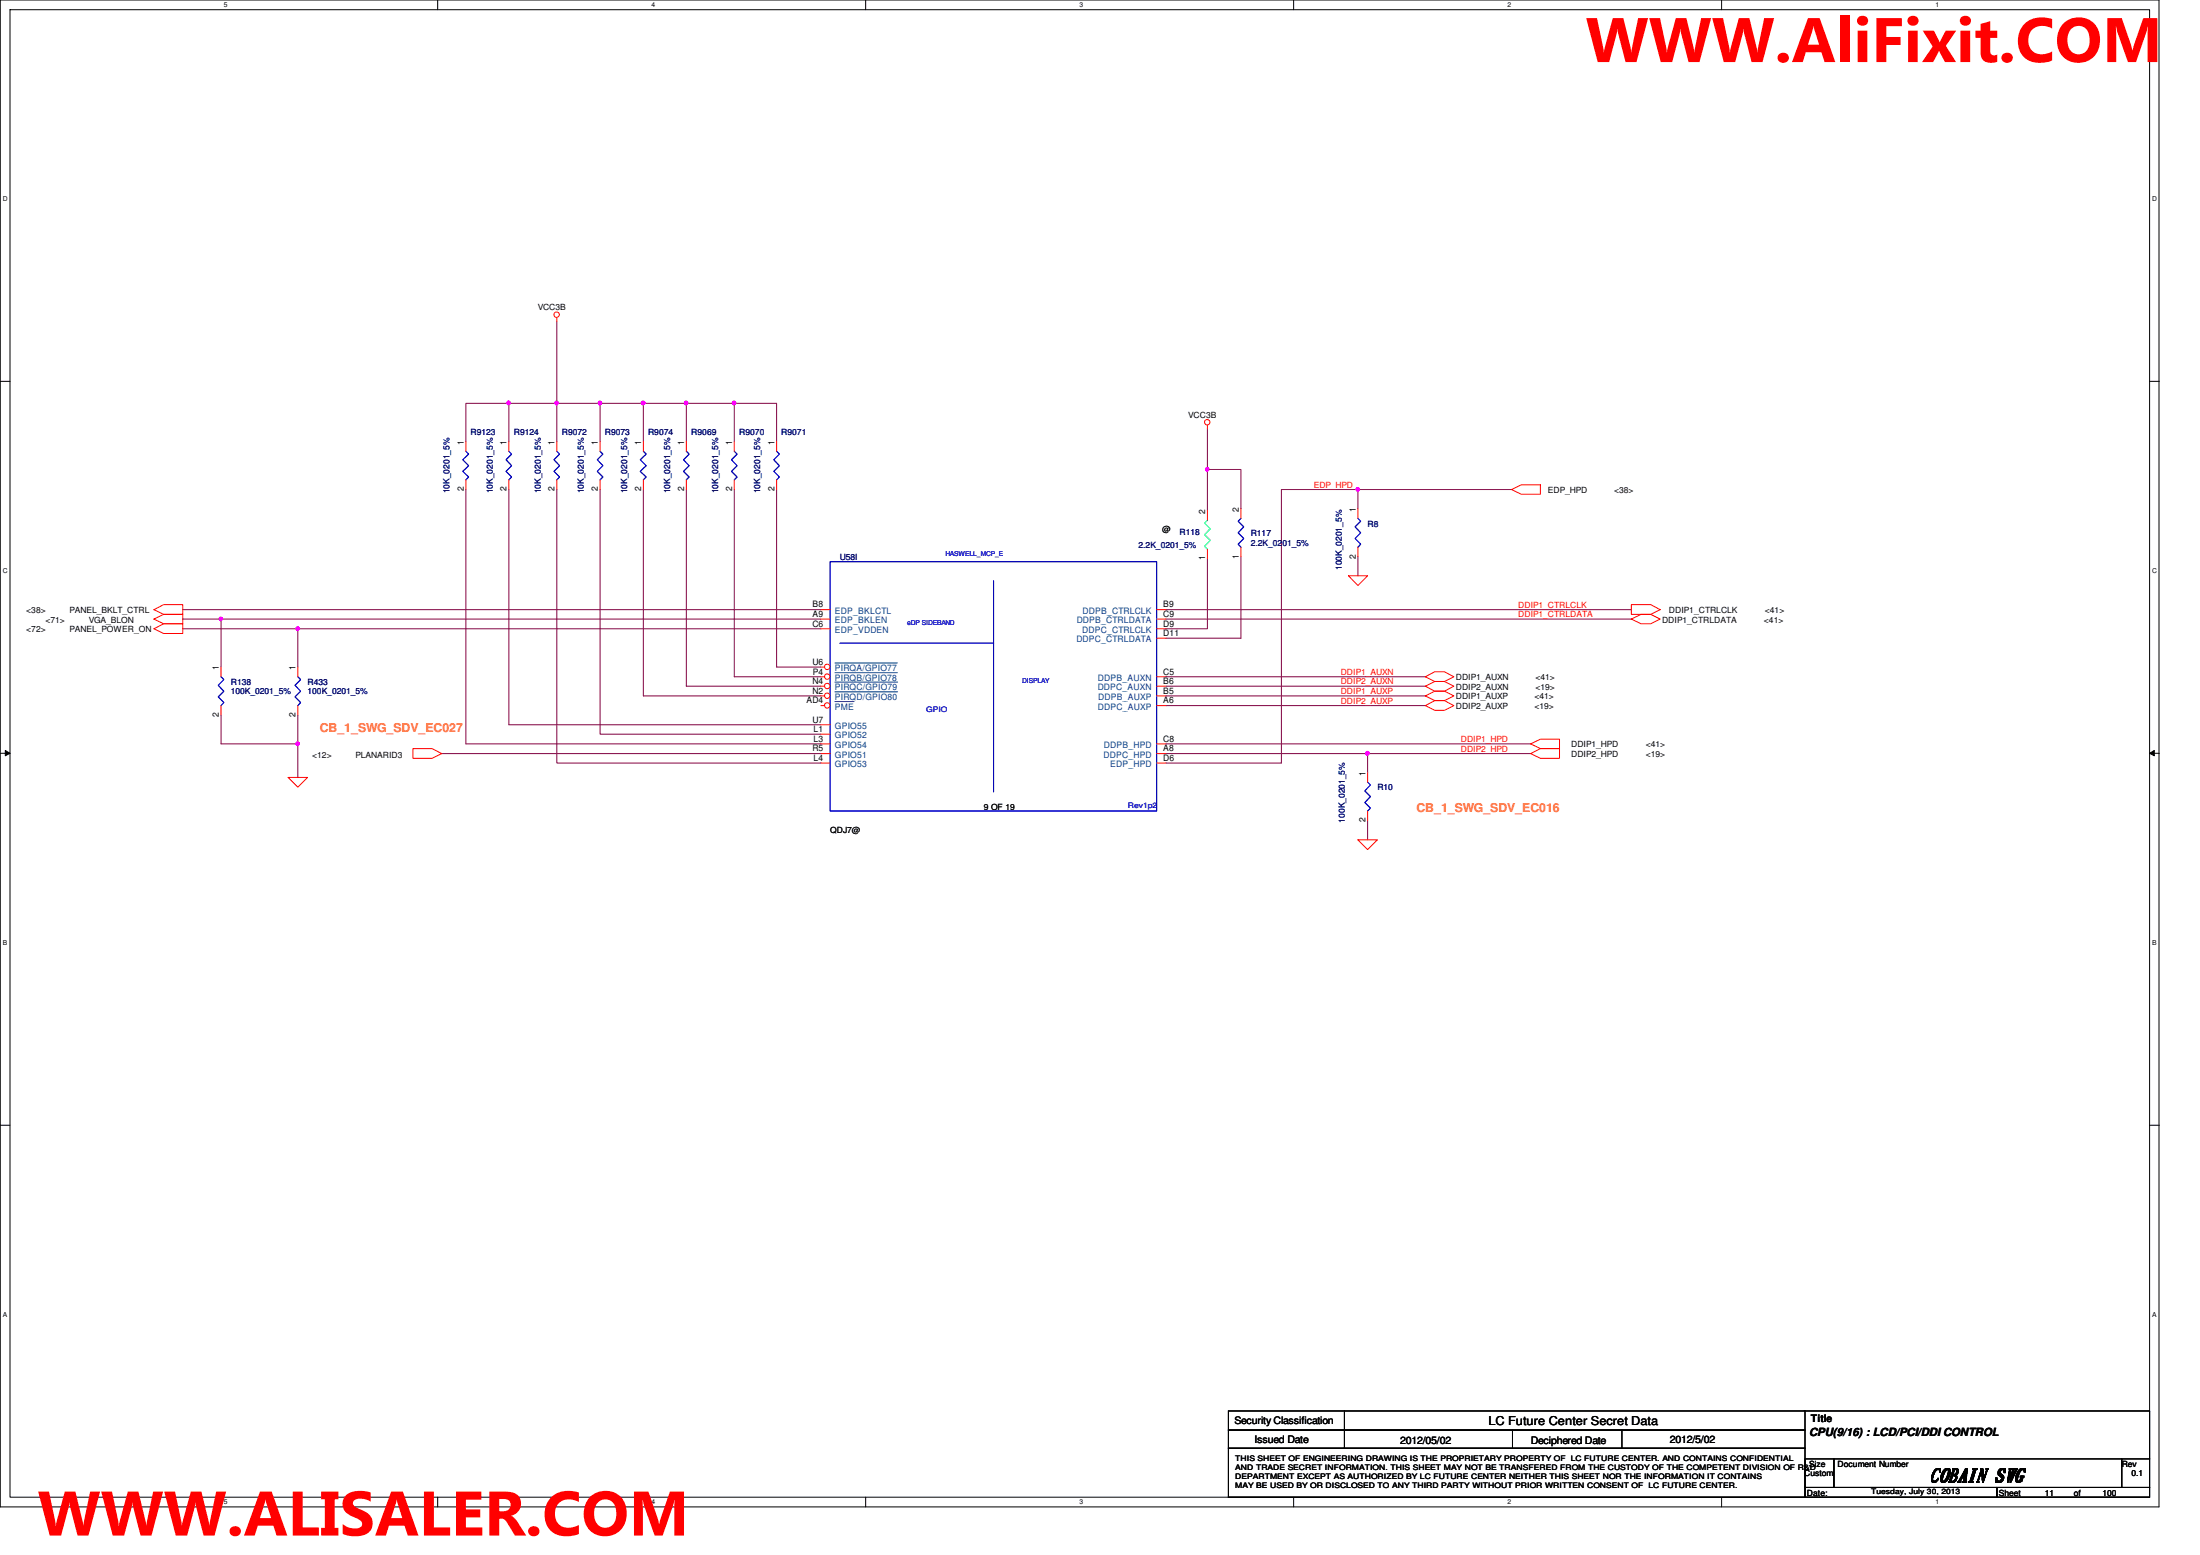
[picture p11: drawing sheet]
<svg xmlns="http://www.w3.org/2000/svg" width="297mm" height="210mm" viewBox="0 0 297 210" stroke-linecap="round" stroke-linejoin="round" font-family="sans-serif">
<path d="M0 0h291.5v203.4h-291.5zM1.4 1.3h288.8v200.8h-288.8z" fill="none" stroke="#000" stroke-width=".14"/>
<g fill="#fff">
<path d="M30.2 .2h.5v1h-.5z"/>
<path d="M30.2 202.3h.5v1h-.5z"/>
</g>
<path d="M59.1 0v1.3M59.1 202.1v1.3" fill="none" stroke="#000" stroke-width=".14"/>
<g fill="#fff">
<path d="M88 .2h.5v1h-.5z"/>
<path d="M88 202.3h.5v1h-.5z"/>
</g>
<path d="M116.9 0v1.3M116.9 202.1v1.3" fill="none" stroke="#000" stroke-width=".14"/>
<g fill="#fff">
<path d="M145.7 .2h.6v1h-.6z"/>
<path d="M145.7 202.3h.6v1h-.6z"/>
</g>
<path d="M174.7 0v1.3M174.7 202.1v1.3" fill="none" stroke="#000" stroke-width=".14"/>
<g fill="#fff">
<path d="M203.5 .2h.5v1h-.5z"/>
<path d="M203.5 202.3h.5v1h-.5z"/>
</g>
<path d="M232.4 0v1.3M232.4 202.1v1.3" fill="none" stroke="#000" stroke-width=".14"/>
<g fill="#fff">
<path d="M261.3 .2h.5v1h-.5z"/>
<path d="M261.3 202.3h.5v1h-.5z"/>
<path d="M.4 26.4h.6v1h-.6z"/>
<path d="M290.6 26.4h.6v1h-.6z"/>
<path d="M.4 76.5h.6v1.1h-.6z"/>
<path d="M290.6 76.5h.6v1.1h-.6z"/>
</g>
<path d="M0 51.5h1.4M290.2 51.5h1.3" fill="none" stroke="#000" stroke-width=".14"/>
<g fill="#fff">
<path d="M.4 126.7h.6v1.1h-.6z"/>
<path d="M290.6 126.7h.6v1.1h-.6z"/>
</g>
<path d="M0 101.7h1.4M.7 101.3l.7 .4-.7 .3zM290.2 101.7h1.3M290.2 101.7l.7-.4v.7z" fill="none" stroke="#000" stroke-width=".14"/>
<path d="M.7 101.3l.7 .4-.7 .3zM290.2 101.7l.7-.4v.7z" fill="#000"/>
<g fill="#fff">
<path d="M.4 177h.5v1h-.5z"/>
<path d="M290.6 177h.5v1h-.5z"/>
</g>
<path d="M0 151.9h1.4M290.2 151.9h1.3" fill="none" stroke="#000" stroke-width=".14"/>
<path d="M29.8 96.5v3.9h10.4" fill="none" stroke="#800040" stroke-width=".14"/>
<path d="M40 100.2h.3l.1 .2-.1 .1-.1 .1-.2-.1z" fill-rule="evenodd" fill="#f0f"/>
<path d="M40 100.2h.3l.1 .2-.1 .1-.1 .1-.2-.1z" fill="none" stroke="#f0f" stroke-width=".14"/>
<path d="M29.8 83.6h81M40.2 96.5v8.4" fill="none" stroke="#800040" stroke-width=".14"/>
<path d="M29.6 83.4h.4l.1 .1-.1 .2-.2 .1-.2-.1z" fill-rule="evenodd" fill="#f0f"/>
<path d="M29.6 83.4h.4l.1 .1-.1 .2-.2 .1-.2-.1z" fill="none" stroke="#f0f" stroke-width=".14"/>
<path d="M24.7 84.9h15.5v5.1M24.7 83.6h5.1v6.4M24.7 82.3h86.1M40.2 84.9h70.6" fill="none" stroke="#800040" stroke-width=".14"/>
<path d="M40 84.7h.3l.1 .1-.1 .2-.1 .1-.2-.1z" fill-rule="evenodd" fill="#f0f"/>
<path d="M40 84.7h.3l.1 .1-.1 .2-.1 .1-.2-.1z" fill="none" stroke="#f0f" stroke-width=".14"/>
<path d="M75.2 54.4v5.2M173 66.1v36.9h-15.6M157.4 92.6h35M157.4 95.2h35" fill="none" stroke="#800040" stroke-width=".14"/>
<path d="M75 54.2l.1-.1 .3 .2-.1 .3-.2 .1-.1-.1z" fill-rule="evenodd" fill="#f0f"/>
<path d="M75 54.2l.1-.1 .3 .2-.1 .3-.2 .1-.1-.1z" fill="none" stroke="#f0f" stroke-width=".14"/>
<path d="M75.2 54.4h5.8v5.2" fill="none" stroke="#800040" stroke-width=".14"/>
<path d="M80.8 54.2l.2-.1 .2 .2v.3l-.2 .1-.2-.1z" fill-rule="evenodd" fill="#f0f"/>
<path d="M80.8 54.2l.2-.1 .2 .2v.3l-.2 .1-.2-.1z" fill="none" stroke="#f0f" stroke-width=".14"/>
<path d="M75.2 43.4v11M99.1 54.4h5.8v5.2" fill="none" stroke="#800040" stroke-width=".14"/>
<path d="M98.9 54.2l.2-.1 .2 .2v.3l-.2 .1-.2-.1z" fill-rule="evenodd" fill="#f0f"/>
<path d="M98.9 54.2l.2-.1 .2 .2v.3l-.2 .1-.2-.1z" fill="none" stroke="#f0f" stroke-width=".14"/>
<path d="M81 54.4h5.9v5.2M86.9 54.4h5.8v5.2" fill="none" stroke="#800040" stroke-width=".14"/>
<circle cx="86.8" cy="54.4" r=".26" fill="#f0f"/>
<circle cx="86.8" cy="54.4" r=".26" fill="none" stroke="#f0f" stroke-width=".14"/>
<path d="M92.7 54.4h6.4v5.2" fill="none" stroke="#800040" stroke-width=".14"/>
<path d="M92.5 54.2l.1-.1 .2 .2v.3l-.2 .1-.1-.1z" fill-rule="evenodd" fill="#f0f"/>
<path d="M92.5 54.2l.1-.1 .2 .2v.3l-.2 .1-.1-.1z" fill="none" stroke="#f0f" stroke-width=".14"/>
<g fill="none" stroke="#800040" stroke-width=".14">
<path d="M75.2 66.1v36.9h35.6M81 66.1v33h29.8M86.9 66.1v27.8h23.9M92.7 66.1v26.5h18.1M99.1 66.1v25.3h11.7M104.9 66.1v23.9h5.9M157.4 93.9h35M157.4 91.4h35M157.4 82.3h62.9M157.4 83.6h62.9M59.6 101.7h51.2M157.4 100.4h49.3"/>
<path d="M184.7 101.7h22"/>
</g>
<path d="M184.5 101.5l.1-.1 .2 .1v.4h-.2h-.1z" fill-rule="evenodd" fill="#f0f"/>
<path d="M184.5 101.5l.1-.1 .2 .1v.4h-.2h-.1z" fill="none" stroke="#f0f" stroke-width=".14"/>
<path d="M173 66.1h10.3M183.3 66.1h20.8M183.3 66.1v2.6M183.3 75.1v2.6" fill="none" stroke="#800040" stroke-width=".14"/>
<path d="M183.1 65.9h.4l.1 .1-.1 .2-.2 .1-.2-.1z" fill-rule="evenodd" fill="#f0f"/>
<path d="M183.1 65.9h.4l.1 .1-.1 .2-.2 .1-.2-.1z" fill="none" stroke="#f0f" stroke-width=".14"/>
<path d="M163 63.4v5.5M163 75.4v9.5h-5.6M167.6 75.1v11h-10.2M157.4 101.7h27.3v2.6M184.7 110.8v2.6" fill="none" stroke="#800040" stroke-width=".14"/>
<path d="M162.8 63.2h.4v.1v.2l-.2 .1-.2-.1z" fill-rule="evenodd" fill="#f0f"/>
<path d="M162.8 63.2h.4v.1v.2l-.2 .1-.2-.1z" fill="none" stroke="#f0f" stroke-width=".14"/>
<path d="M68.7 54.4h-5.8v5.2M163 57.9v5.5h4.6v5.3M62.9 66.1v34.3h47.9M68.7 66.1v31.7h42.1" fill="none" stroke="#800040" stroke-width=".14"/>
<path d="M68.5 54.2l.2-.1 .2 .2-.1 .3-.1 .1-.2-.1z" fill-rule="evenodd" fill="#f0f"/>
<path d="M68.5 54.2l.2-.1 .2 .2-.1 .3-.1 .1-.2-.1z" fill="none" stroke="#f0f" stroke-width=".14"/>
<path d="M75.2 54.4h-6.5v5.2" fill="none" stroke="#800040" stroke-width=".14"/>
<g fill="none" stroke="#f00" stroke-width=".14">
<path d="M62.9 59.6v1.3M68.7 59.6v1.3M75.2 42.9v.5M75.2 59.6v1.3M86.9 59.6v1.3M104.9 59.6v1.3M163 57.4v.5M62.9 64.8v1.3M68.7 64.8v1.3M75.2 64.8v1.3M86.9 64.8v1.3M104.9 64.8v1.3"/>
<path d="M163 74.1v1.3M163 68.9v1.3M167.6 73.9v1.2M167.6 68.7v1.3M182.1 77.7h2.6l-1.4 1.3zM183.3 68.7v1.3M183.3 73.9v1.2M204.1 66.1l1.3-.7h2.6v1.3h-2.6zM20.8 83.6l1.3-.7h2.6v1.3h-2.6zM20.8 84.9l1.3-.7h2.6v1.3h-2.6zM20.8 82.3l1.3-.7h2.6v1.3h-2.6zM29.8 90v1.4"/>
<path d="M29.8 95.2v1.3M40.2 90v1.4M40.2 95.2v1.3M110.8 82.3h1.3M156.2 91.4h1.2M156.2 86.1h1.2M156.2 84.9h1.2M156.2 83.6h1.2M156.2 82.3h1.2M192.4 92.6l1.3-.6h1.3l1.3 .6-1.3 .7h-1.3zM192.4 95.2l1.3-.6h1.3l1.3 .6-1.3 .7h-1.3zM192.4 93.9l1.3-.6h1.3l1.3 .6-1.3 .7h-1.3z"/>
<path d="M192.4 91.4l1.3-.7h1.3l1.3 .7-1.3 .6h-1.3zM220.3 81.6h2.6l1.3 .7-1.3 .6h-2.6zM220.3 83.6l1.3-.7h1.3l1.3 .7-1.3 .6h-1.3zM38.9 104.9h2.6l-1.3 1.4zM55.7 101h2.6l1.3 .7-1.3 .7h-2.6zM156.2 101.7h1.2M156.2 103h1.2M156.2 100.4h1.2M183.3 113.4h2.7l-1.3 1.3zM184.7 104.3v1.3M184.7 109.5v1.3M206.7 100.4l1.3-.6h2.6v1.2h-2.6z"/>
<path d="M206.7 101.7l1.3-.7h2.6v1.4h-2.6z"/>
<circle cx="75.2" cy="42.5" r=".37"/>
<circle cx="163" cy="57" r=".37"/>
</g>
<path d="M165.9 190.5h77.8v2.5h-77.8zM165.9 193h77.8v2.5h-77.8zM165.9 195.5h77.8v6.6h-77.8zM181.5 190.5v5M204.2 193v2.5M219 193v2.5M243.6 190.5h46.6v6.4M243.7 196.9h3.9v3.9h-3.9zM247.6 196.9h38.9v3.9h-38.9zM286.5 196.9h3.7v3.9h-3.7zM243.7 200.8h25.9v1.3h-25.9zM269.6 200.8h20.6v1.3h-20.6z" fill="none" stroke="#000" stroke-width=".14"/>
<g fill="none" stroke="#00f" stroke-width=".14">
<path d="M62.9 60.9l.4 .4-.8 .8 .8 .8-.8 .7 .8 .8-.4 .4M68.7 60.9l.4 .4-.8 .8 .8 .8-.8 .7 .8 .8-.4 .4M75.2 60.9l.4 .4-.8 .8 .8 .8-.8 .7 .8 .8-.4 .4M86.9 60.9l.3 .4-.8 .8 .8 .8-.8 .7 .8 .8-.3 .4M104.9 60.9l.3 .4-.7 .8 .7 .8-.7 .7 .7 .8-.3 .4M112.1 75.8h44.1v33.7h-44.1zM134.2 78.4v28.5M167.6 70l-.4 .4 .7 .7-.7 .8 .7 .8-.7 .7 .4 .5M183.3 70l.4 .4-.7 .7 .7 .8-.7 .8 .7 .7-.4 .5M29.8 91.4l.4 .3-.7 .8 .7 .8-.7 .8 .7 .7-.4 .4M40.2 91.4l.4 .3-.8 .8 .8 .8-.8 .8 .8 .7-.4 .4M113.4 86.8h20.8"/>
<path d="M184.7 105.6l.3 .4-.7 .8 .7 .7-.7 .8 .7 .8-.3 .4"/>
</g>
<path d="M163 70.2l-.4 .4 .8 .8-.8 .8 .8 .7-.8 .8 .4 .4" fill="none" stroke="#00ff80" stroke-width=".14"/>
<circle cx="111.7" cy="90" r=".37" fill="#fff"/>
<g fill="none" stroke="#f00" stroke-width=".14">
<path d="M110.8 90h.5"/>
<circle cx="111.7" cy="90" r=".37"/>
</g>
<path d="M112.7 89.5h8.5" fill="none" stroke="#004080" stroke-width=".14"/>
<circle cx="111.7" cy="91.3" r=".37" fill="#fff"/>
<g fill="none" stroke="#f00" stroke-width=".14">
<path d="M110.8 91.4h.5"/>
<circle cx="111.7" cy="91.3" r=".37"/>
</g>
<path d="M112.7 90.8h8.5" fill="none" stroke="#004080" stroke-width=".14"/>
<circle cx="111.7" cy="92.6" r=".37" fill="#fff"/>
<g fill="none" stroke="#f00" stroke-width=".14">
<path d="M110.8 92.6h.5"/>
<circle cx="111.7" cy="92.6" r=".37"/>
</g>
<path d="M112.7 92.1h8.5" fill="none" stroke="#004080" stroke-width=".14"/>
<circle cx="111.7" cy="93.9" r=".37" fill="#fff"/>
<g fill="none" stroke="#f00" stroke-width=".14">
<path d="M110.8 93.9h.5"/>
<circle cx="111.7" cy="93.9" r=".37"/>
</g>
<path d="M112.7 93.4h8.5" fill="none" stroke="#004080" stroke-width=".14"/>
<circle cx="111.7" cy="95.2" r=".37" fill="#fff"/>
<g fill="none" stroke="#f00" stroke-width=".14">
<path d="M81 59.6v1.3M92.7 59.6v1.3M99.1 59.6v1.3M81 64.8v1.3M92.7 64.8v1.3M99.1 64.8v1.3M110.8 97.8h1.3M110.8 99.1h1.3M110.8 83.6h1.3M110.8 84.9h1.3M110.8 95.2h.5M156.2 93.9h1.2"/>
<path d="M156.2 95.2h1.2M156.2 92.6h1.2M110.8 100.4h1.3M110.8 101.7h1.3M110.8 103h1.3"/>
<circle cx="111.7" cy="95.2" r=".37"/>
</g>
<path d="M112.7 94.7h2.6" fill="none" stroke="#004080" stroke-width=".14"/>
<path d="M81 60.9l.4 .4-.8 .8 .8 .8-.8 .7 .8 .8-.4 .4M92.7 60.9l.3 .4-.7 .8 .7 .8-.7 .7 .7 .8-.3 .4M99.1 60.9l.4 .4-.7 .8 .7 .8-.7 .7 .7 .8-.4 .4" fill="none" stroke="#00f" stroke-width=".14"/>
<path d="M40 100.2h.3l.1 .2-.1 .1-.1 .1-.2-.1z" fill-rule="evenodd" fill="#f0f"/>
<path d="M40 100.2h.3l.1 .2-.1 .1-.1 .1-.2-.1z" fill="none" stroke="#f0f" stroke-width=".14"/>
<path d="M29.6 83.4h.4l.1 .1-.1 .2-.2 .1-.2-.1z" fill-rule="evenodd" fill="#f0f"/>
<path d="M29.6 83.4h.4l.1 .1-.1 .2-.2 .1-.2-.1z" fill="none" stroke="#f0f" stroke-width=".14"/>
<path d="M40 84.7h.3l.1 .1-.1 .2-.1 .1-.2-.1z" fill-rule="evenodd" fill="#f0f"/>
<path d="M40 84.7h.3l.1 .1-.1 .2-.1 .1-.2-.1z" fill="none" stroke="#f0f" stroke-width=".14"/>
<path d="M75 54.2l.1-.1 .3 .2-.1 .3-.2 .1-.1-.1z" fill-rule="evenodd" fill="#f0f"/>
<path d="M75 54.2l.1-.1 .3 .2-.1 .3-.2 .1-.1-.1z" fill="none" stroke="#f0f" stroke-width=".14"/>
<path d="M80.8 54.2l.2-.1 .2 .2v.3l-.2 .1-.2-.1z" fill-rule="evenodd" fill="#f0f"/>
<path d="M80.8 54.2l.2-.1 .2 .2v.3l-.2 .1-.2-.1z" fill="none" stroke="#f0f" stroke-width=".14"/>
<path d="M98.9 54.2l.2-.1 .2 .2v.3l-.2 .1-.2-.1z" fill-rule="evenodd" fill="#f0f"/>
<path d="M98.9 54.2l.2-.1 .2 .2v.3l-.2 .1-.2-.1z" fill="none" stroke="#f0f" stroke-width=".14"/>
<circle cx="86.8" cy="54.4" r=".26" fill="#f0f"/>
<circle cx="86.8" cy="54.4" r=".26" fill="none" stroke="#f0f" stroke-width=".14"/>
<path d="M92.5 54.2l.1-.1 .2 .2v.3l-.2 .1-.1-.1z" fill-rule="evenodd" fill="#f0f"/>
<path d="M92.5 54.2l.1-.1 .2 .2v.3l-.2 .1-.1-.1z" fill="none" stroke="#f0f" stroke-width=".14"/>
<path d="M184.5 101.5l.1-.1 .2 .1v.4h-.2h-.1z" fill-rule="evenodd" fill="#f0f"/>
<path d="M184.5 101.5l.1-.1 .2 .1v.4h-.2h-.1z" fill="none" stroke="#f0f" stroke-width=".14"/>
<path d="M183.1 65.9h.4l.1 .1-.1 .2-.2 .1-.2-.1z" fill-rule="evenodd" fill="#f0f"/>
<path d="M183.1 65.9h.4l.1 .1-.1 .2-.2 .1-.2-.1z" fill="none" stroke="#f0f" stroke-width=".14"/>
<path d="M162.8 63.2h.4v.1v.2l-.2 .1-.2-.1z" fill-rule="evenodd" fill="#f0f"/>
<path d="M162.8 63.2h.4v.1v.2l-.2 .1-.2-.1z" fill="none" stroke="#f0f" stroke-width=".14"/>
<path d="M68.5 54.2l.2-.1 .2 .2-.1 .3-.1 .1-.2-.1z" fill-rule="evenodd" fill="#f0f"/>
<path d="M68.5 54.2l.2-.1 .2 .2-.1 .3-.1 .1-.2-.1z" fill="none" stroke="#f0f" stroke-width=".14"/>
<g font-size="8.5" fill="#f00">
<text x="214.1" y="8.4">WWW.AliFixit.COM</text>
<text x="5.1" y="207.3">WWW.ALISALER.COM</text>
</g>
<text font-size="2.4" x="260.5" y="199.9">COBAIN SWG</text>
<g font-size="1.7" fill="#ff8000">
<text x="43.2" y="98.8">CB_1_SWG_SDV_EC027</text>
<text x="191.3" y="109.6">CB_1_SWG_SDV_EC016</text>
</g>
<text font-size="1.7" x="201" y="192.3">LC Future Center Secret Data</text>
<text font-size="1.5" x="244.3" y="193.8">CPU(9/16) : LCD/PCI/DDI CONTROL</text>
<g font-size="1.4">
<text x="244.5" y="191.9">Title</text>
<text x="166.7" y="192.3">Security Classification</text>
<text x="169.4" y="194.7">Issued Date</text>
<text x="189.1" y="194.9">2012/05/02</text>
<text x="206.7" y="194.9">Deciphered Date</text>
<text x="225.5" y="194.7">2012/5/02</text>
</g>
<g font-size="1.2">
<text x="62.6" y="60" transform="rotate(-90 62.6 60)">1</text>
<text x="68.4" y="60" transform="rotate(-90 68.4 60)">1</text>
<text x="74.9" y="60" transform="rotate(-90 74.9 60)">1</text>
<text x="80.7" y="60" transform="rotate(-90 80.7 60)">1</text>
<text x="86.6" y="60" transform="rotate(-90 86.6 60)">1</text>
<text x="92.4" y="60" transform="rotate(-90 92.4 60)">1</text>
<text x="98.8" y="60" transform="rotate(-90 98.8 60)">1</text>
<text x="104.6" y="60" transform="rotate(-90 104.6 60)">1</text>
<text x="62.6" y="66.3" transform="rotate(-90 62.6 66.3)">2</text>
<text x="68.4" y="66.3" transform="rotate(-90 68.4 66.3)">2</text>
<text x="74.9" y="66.3" transform="rotate(-90 74.9 66.3)">2</text>
<text x="80.7" y="66.3" transform="rotate(-90 80.7 66.3)">2</text>
<text x="86.6" y="66.3" transform="rotate(-90 86.6 66.3)">2</text>
<text x="92.4" y="66.3" transform="rotate(-90 92.4 66.3)">2</text>
<text x="98.8" y="66.3" transform="rotate(-90 98.8 66.3)">2</text>
<text x="104.6" y="66.3" transform="rotate(-90 104.6 66.3)">2</text>
<text x="162.7" y="69.3" transform="rotate(-90 162.7 69.3)">2</text>
<text x="167.3" y="69.1" transform="rotate(-90 167.3 69.1)">2</text>
<text x="183" y="69.1" transform="rotate(-90 183 69.1)">1</text>
<text x="162.7" y="75.6" transform="rotate(-90 162.7 75.6)">1</text>
<text x="167.3" y="75.4" transform="rotate(-90 167.3 75.4)">1</text>
<text x="183" y="75.4" transform="rotate(-90 183 75.4)">2</text>
<text x="109.7" y="82">B8</text>
<text x="109.7" y="83.3">A9</text>
<text x="157.1" y="83.3">C9</text>
<text x="157.1" y="82">B9</text>
<text x="109.7" y="84.6">C6</text>
<text x="109.7" y="89.7">U6</text>
<text x="157.1" y="84.6">D9</text>
<text x="157.1" y="85.9">D11</text>
<text x="29.5" y="90.5" transform="rotate(-90 29.5 90.5)">1</text>
<text x="39.9" y="90.5" transform="rotate(-90 39.9 90.5)">1</text>
<text x="108.9" y="95">AD4</text>
<text x="109.7" y="92.3">N4</text>
<text x="109.7" y="93.6">N2</text>
<text x="109.7" y="91.1">P4</text>
<text x="157.1" y="91.1">C5</text>
<text x="157.1" y="95">A6</text>
<text x="157.1" y="92.3">B6</text>
<text x="157.1" y="93.6">B5</text>
<text x="29.5" y="96.8" transform="rotate(-90 29.5 96.8)">2</text>
<text x="39.9" y="96.8" transform="rotate(-90 39.9 96.8)">2</text>
<text x="109.7" y="97.5">U7</text>
<text x="109.7" y="101.4">R5</text>
<text x="109.9" y="98.8">L1</text>
<text x="109.9" y="100.1">L3</text>
<text x="157.1" y="101.4">A8</text>
<text x="157.1" y="100.1">C8</text>
<text x="109.9" y="102.7">L4</text>
<text x="157.1" y="102.7">D6</text>
<text x="184.4" y="104.7" transform="rotate(-90 184.4 104.7)">1</text>
<text x="184.4" y="111" transform="rotate(-90 184.4 111)">2</text>
</g>
<g font-size="1.2" fill="#004080">
<text x="112.7" y="82.8">EDP_BKLCTL</text>
<text x="146.2" y="82.8">DDPB_CTRLCLK</text>
<text x="112.7" y="84.1">EDP_BKLEN</text>
<text x="112.7" y="85.4">EDP_VDDEN</text>
<text x="145.3" y="86.7">DDPC_CTRLDATA</text>
<text x="145.4" y="84.1">DDPB_CTRLDATA</text>
<text x="146.1" y="85.4">DDPC_CTRLCLK</text>
<text x="112.7" y="90.6">PIRQA/GPIO77</text>
<text x="112.7" y="91.9">PIRQB/GPIO78</text>
<text x="112.7" y="93.2">PIRQC/GPIO79</text>
<text x="112.7" y="94.5">PIRQD/GPIO80</text>
<text x="112.7" y="95.8">PME</text>
<text x="148.2" y="93.2">DDPC_AUXN</text>
<text x="148.2" y="91.9">DDPB_AUXN</text>
<text x="148.2" y="95.8">DDPC_AUXP</text>
<text x="148.3" y="94.5">DDPB_AUXP</text>
<text x="112.7" y="98.4">GPIO55</text>
<text x="112.7" y="99.7">GPIO52</text>
<text x="112.7" y="101">GPIO54</text>
<text x="149.1" y="101">DDPB_HPD</text>
<text x="112.7" y="102.3">GPIO51</text>
<text x="112.7" y="103.5">GPIO53</text>
<text x="149" y="102.3">DDPC_HPD</text>
<text x="149.9" y="103.5">EDP_HPD</text>
</g>
<g font-size="1.1">
<text x="72.6" y="41.9">VCC3B</text>
<text x="160.4" y="56.4">VCC3B</text>
<text x="156.9" y="71.8">@</text>
<text x="209" y="66.5">EDP_HPD</text>
<text x="217.9" y="66.5">&lt;38&gt;</text>
<text x="3.6" y="82.7">&lt;38&gt;</text>
<text x="9.4" y="82.7">PANEL_BKLT_CTRL</text>
<text x="225.3" y="82.7">DDIP1_CTRLCLK</text>
<text x="238.3" y="82.7">&lt;41&gt;</text>
<text x="3.6" y="85.3">&lt;72&gt;</text>
<text x="6.1" y="84">&lt;71&gt;</text>
<text x="9.4" y="85.3">PANEL_POWER_ON</text>
<text x="12" y="84">VGA_BLON</text>
<text x="224.4" y="84">DDIP1_CTRLDATA</text>
<text x="238.2" y="84">&lt;41&gt;</text>
<text x="196.6" y="93.1">DDIP2_AUXN</text>
<text x="196.6" y="95.7">DDIP2_AUXP</text>
<text x="196.6" y="94.4">DDIP1_AUXP</text>
<text x="196.6" y="91.8">DDIP1_AUXN</text>
<text x="207.2" y="95.7">&lt;19&gt;</text>
<text x="207.2" y="94.4">&lt;41&gt;</text>
<text x="207.3" y="93.1">&lt;19&gt;</text>
<text x="207.3" y="91.8">&lt;41&gt;</text>
<text x="212.1" y="100.9">DDIP1_HPD</text>
<text x="222.2" y="100.9">&lt;41&gt;</text>
<text x="42.2" y="102.3">&lt;12&gt;</text>
<text x="48" y="102.3">PLANARID3</text>
<text x="212.1" y="102.2">DDIP2_HPD</text>
<text x="222.2" y="102.2">&lt;19&gt;</text>
<text x="112.1" y="112.4">QDJ7@</text>
<text x="132.8" y="109.3">9 OF 19</text>
<text x="243.6" y="199.3">Custom</text>
<text x="244" y="201.9">Date:</text>
<text x="244.3" y="198">Size</text>
<text x="248.1" y="198">Document Number</text>
<text x="269.9" y="201.9">Sheet</text>
<text x="276.1" y="201.9">11</text>
<text x="280" y="201.9">of</text>
<text x="283.9" y="201.9">100</text>
<text x="286.5" y="198">Rev</text>
<text x="287.8" y="199.3">0.1</text>
</g>
<g font-size="1.1" fill="#000080">
<text x="63.5" y="58.8">R9123</text>
<text x="69.4" y="58.8">R9124</text>
<text x="75.9" y="58.8">R9072</text>
<text x="81.7" y="58.8">R9073</text>
<text x="87.5" y="58.8">R9074</text>
<text x="93.3" y="58.8">R9069</text>
<text x="99.8" y="58.8">R9070</text>
<text x="105.5" y="58.8">R9071</text>
<text x="60.7" y="66.6" transform="rotate(-90 60.7 66.6)">10K_0201_5%</text>
<text x="66.5" y="66.6" transform="rotate(-90 66.5 66.6)">10K_0201_5%</text>
<text x="73" y="66.6" transform="rotate(-90 73 66.6)">10K_0201_5%</text>
<text x="78.8" y="66.6" transform="rotate(-90 78.8 66.6)">10K_0201_5%</text>
<text x="84.7" y="66.6" transform="rotate(-90 84.7 66.6)">10K_0201_5%</text>
<text x="90.5" y="66.6" transform="rotate(-90 90.5 66.6)">10K_0201_5%</text>
<text x="97" y="66.6" transform="rotate(-90 97 66.6)">10K_0201_5%</text>
<text x="102.7" y="66.6" transform="rotate(-90 102.7 66.6)">10K_0201_5%</text>
<text x="184.7" y="71.1">R8</text>
<text x="113.4" y="75.6">U58I</text>
<text x="153.7" y="73.9">2.2K_0201_5%</text>
<text x="159.3" y="72.2">R118</text>
<text x="168.9" y="72.3">R117</text>
<text x="168.9" y="73.7">2.2K_0201_5%</text>
<text x="181.2" y="77" transform="rotate(-90 181.2 77)">100K_0201_5%</text>
<text x="31.2" y="92.5">R138</text>
<text x="31.2" y="93.7">100K_0201_5%</text>
<text x="41.5" y="92.5">R433</text>
<text x="41.5" y="93.7">100K_0201_5%</text>
<text x="186" y="106.7">R10</text>
<text x="181.6" y="111" transform="rotate(-90 181.6 111)">100K_0201_5%</text>
</g>
<g font-size="1.1" fill="#f00">
<text x="177.4" y="65.8">EDP_HPD</text>
<text x="205" y="82">DDIP1_CTRLCLK</text>
<text x="205" y="83.3">DDIP1_CTRLDATA</text>
<text x="181" y="92.4">DDIP2_AUXN</text>
<text x="181" y="95">DDIP2_AUXP</text>
<text x="181" y="93.7">DDIP1_AUXP</text>
<text x="181" y="91.1">DDIP1_AUXN</text>
<text x="197.2" y="100.2">DDIP1_HPD</text>
<text x="197.2" y="101.5">DDIP2_HPD</text>
</g>
<g font-size="1" fill="#00f">
<text x="125" y="96.1">GPIO</text>
<text x="152.3" y="109.1">Rev1p2</text>
</g>
<g font-size="1">
<text x="166.8" y="197.3">THIS SHEET OF ENGINEERING DRAWING IS THE PROPRIETARY PROPERTY OF LC FUTURE CENTER. AND CONTAINS CONFIDENTIAL</text>
<text x="166.8" y="198.5">AND TRADE SECRET INFORMATION. THIS SHEET MAY NOT BE TRANSFERED FROM THE CUSTODY OF THE COMPETENT DIVISION OF R&amp;D</text>
<text x="166.8" y="199.6">DEPARTMENT EXCEPT AS AUTHORIZED BY LC FUTURE CENTER NEITHER THIS SHEET NOR THE INFORMATION IT CONTAINS</text>
<text x="166.8" y="200.8">MAY BE USED BY OR DISCLOSED TO ANY THIRD PARTY WITHOUT PRIOR WRITTEN CONSENT OF LC FUTURE CENTER.</text>
<text x="252.6" y="201.7">Tuesday, July 30, 2013</text>
</g>
<g font-size=".9">
<text x="30.2" y="1">5</text>
<text x="88" y="1">4</text>
<text x="145.8" y="1">3</text>
<text x="203.5" y="1">2</text>
<text x="261.3" y="1">1</text>
<text x=".4" y="27.2">D</text>
<text x="290.6" y="27.2">D</text>
<text x=".4" y="77.3">C</text>
<text x="290.6" y="77.3">C</text>
<text x=".4" y="127.6">B</text>
<text x="290.6" y="127.6">B</text>
<text x=".4" y="177.8">A</text>
<text x="290.6" y="177.8">A</text>
<text x="30.2" y="203.1">5</text>
<text x="88" y="203.1">4</text>
<text x="145.8" y="203.1">3</text>
<text x="203.5" y="203.1">2</text>
<text x="261.3" y="203.1">1</text>
</g>
<g font-size=".9" fill="#00f">
<text x="127.7" y="75.1">HASWELL_MCP_E</text>
<text x="122.5" y="84.4">eDP SIDEBAND</text>
<text x="138" y="92.2">DISPLAY</text>
</g>
</svg>
